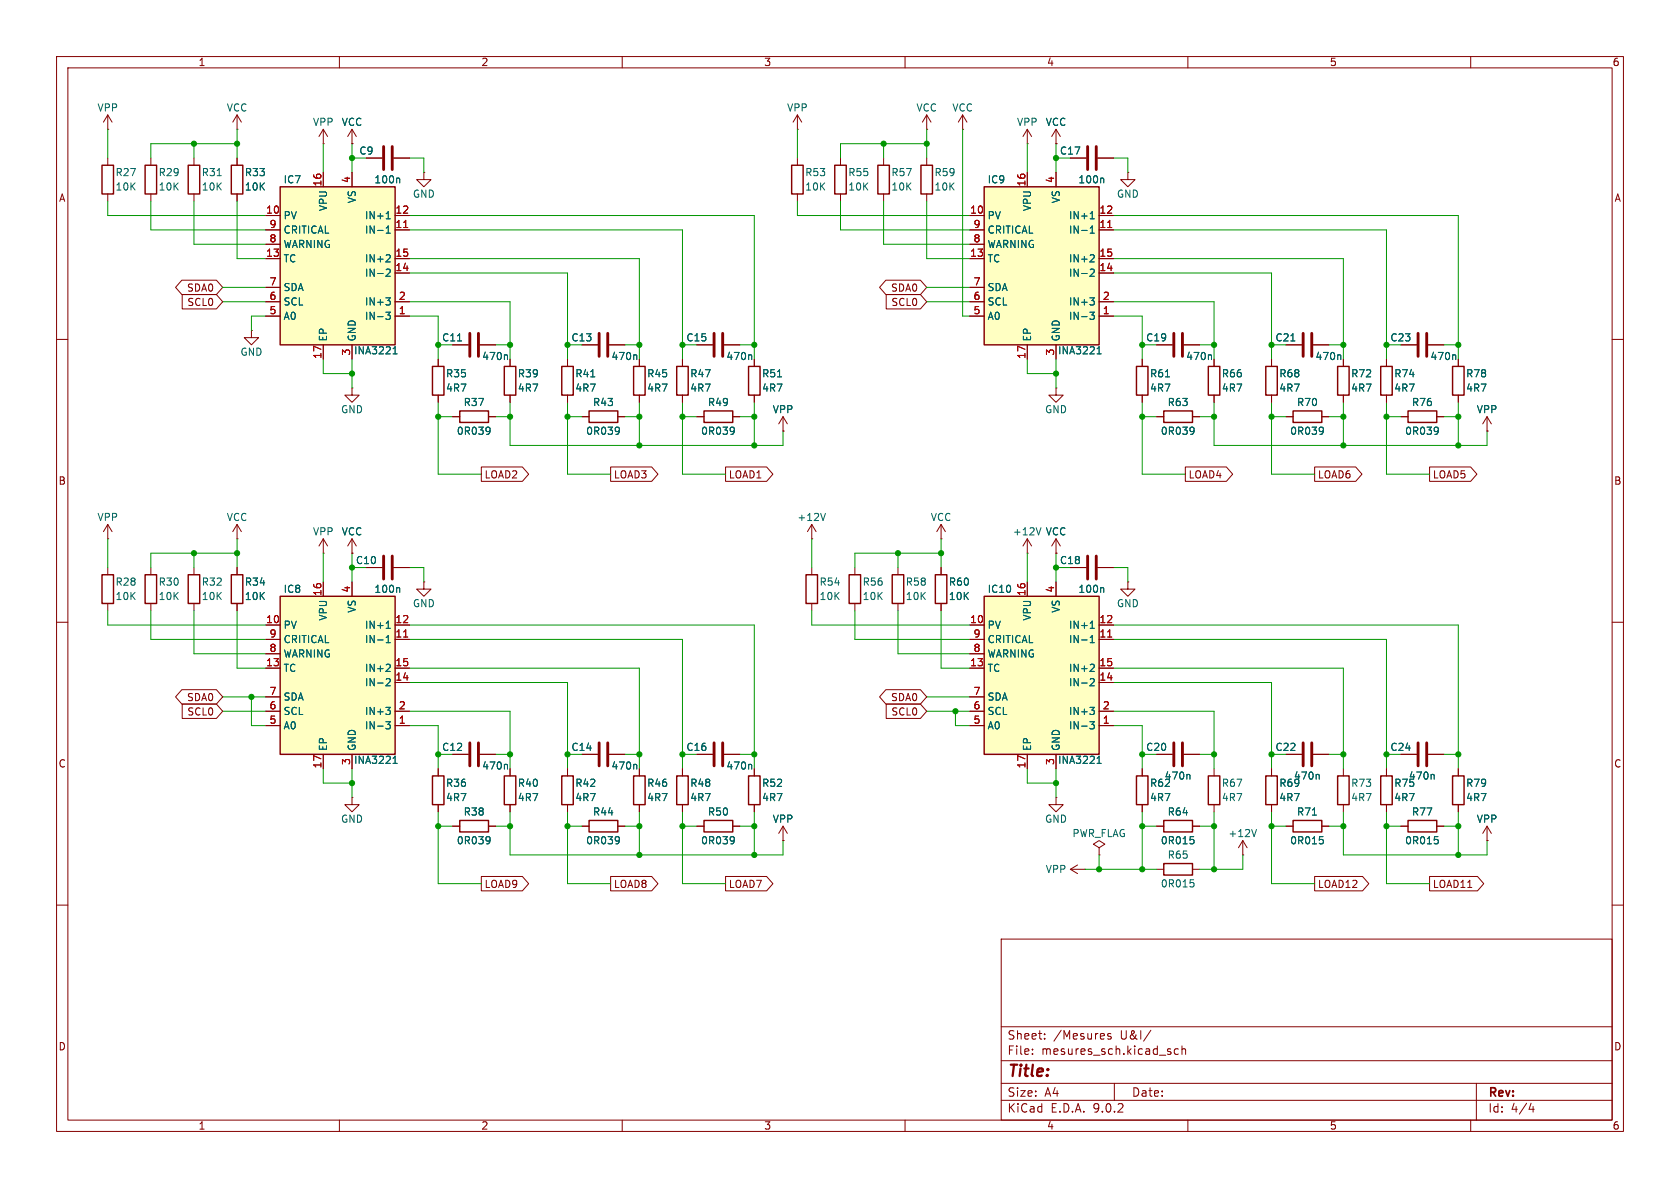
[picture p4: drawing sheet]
<svg xmlns="http://www.w3.org/2000/svg" width="297mm" height="210mm" viewBox="0 0 297 210" stroke-linecap="round" stroke-linejoin="round" font-family="sans-serif">
<g fill="none" stroke="#840000" stroke-width=".18">
<path d="M10 10h277v190h-277zM12 12h273v186h-273zM60 10v2M110 10v2M160 10v2M210 10v2M260 10v2M181.6 25.4h.1M181.6 22.9l-.8 1.2M181.6 22.9l.8 1.2M181.6 22.9v2.5M186.7 25.4h.1"/>
<path d="M186.7 22.9l-.8 1.2M186.7 22.9l.8 1.2M186.7 22.9v2.5M44.4 58.4v1.3h1.3l-1.3 1.3-1.2-1.3h1.2M44.4 58.4h.1M10 60h2M186.7 68.6v1.3h1.3l-1.3 1.2-1.3-1.2h1.3M186.7 68.6h.1M285 60h2M166.4 95.3h.1M166.4 92.7v2.6M166.4 92.7l-.8 1.3"/>
<path d="M166.4 92.7l.7 1.3M181.6 97.8h.1M181.6 95.3v2.5M181.6 95.3l-.8 1.2M181.6 95.3l.8 1.2M186.7 97.8h.1M186.7 95.3v2.5M186.7 95.3l-.8 1.2M186.7 95.3l.8 1.2M10 110h2M151.1 100.3v1.3M151.1 106.7v1.3"/>
<path d="M166.4 100.3v1.3M166.4 106.7v1.3M285 110h2M10 160h2M177 166h108v32h-108zM285 160h2M60 198v2M110 198v2M160 198v2M177 194.5h108M177 191.5h108M177 187.5h108"/>
<path d="M177 181.5h108M182.5 186.3v.1M182.5 185.5v.1M184.7 183.6v.1M184.7 182.8v.1M196.4 182.8l-.4-.1-.2 .2 .1 .2 .5 .2v.3h-.6M197 191.5v3M203.5 182.1l-1.3 2M207 186v.3M208.3 185.5l-.4-.1-.3 .3v.4l.1 .2h.6M209 185.5l.2-.1 .3 .1 .1 .9M209 184.9v1.5"/>
<path d="M210 198v2M260 198v2M261 191.5v6.5M270.7 195l-.4 1.1h.9M271 195.6v1"/>
</g>
<path d="M150.1 101.6h2v5.1h-2zM165.4 101.6h2v5.1h-2z" fill="none" stroke="#840000" stroke-width=".25"/>
<path d="M184 93.3l-.4 1.3" fill="none" stroke="#006464" stroke-width=".18"/>
<path d="M49.5 33h20.3v28h-20.3z" fill="#ffffc2"/>
<path d="M49.5 33h20.3v28h-20.3zM213.6 137.2h2v5h-2zM223.8 137.2h2v5h-2zM228.6 145h5.1v2.1h-5.1z" fill="none" stroke="#840000" stroke-width=".25"/>
<g fill="none" stroke="#840000" stroke-width=".18">
<path d="M47 38.1h2.5M57.1 30.5v2.5M62.2 30.5v2.5M69.8 38.1h2.6M47 40.6h2.5M47 45.7h2.5M47 53.3h2.5M47 55.9h2.5M47 43.2h2.5M47 50.8h2.5M69.8 40.6h2.6M69.8 45.7h2.6"/>
<path d="M69.8 48.3h2.6M69.8 53.3h2.6M69.8 55.9h2.6M57.1 61v2.5M62.2 61v2.5M214.6 135.9v1.3M224.8 135.9v1.3M227.3 133.4h2.8M232.2 133.4h2.7M214.6 142.2v1.3M219.7 151.1h.1M219.7 148.6l-.8 1.3"/>
<path d="M219.7 148.6l.8 1.3M219.7 148.6v2.5M224.8 142.2v1.3M227.3 146.1h1.3M233.7 146.1h1.2"/>
</g>
<g fill="none" stroke="#006464" stroke-width=".18">
<path d="M68.3 38.7h.7M68.4 37.7l.2-.3v1.3M68.2 55.2h.8l-.4 .5 .3 .1v.5l-.1 .2-.5-.1M68.2 52.6h.8l-.4 .5M68.3 40.3l.3-.4v1.3M68.3 41.2h.7M68.3 47.7l.5-.1 .2 .3-.8 .9h.8M68.5 45l.4 .1 .1 .3-.8 .9h.8M68.8 53.1l.2 .3v.3l-.2 .2M69.5 62.6h.7M69.6 61.6l.3-.3v1.3M233 136.9l.2 .2v.6"/>
<path d="M222.1 146.6l-.4 1.3M232 144.1h.7M233.3 147.9h.6M233.7 148.4l.3 .2v.3l-.3 .3"/>
</g>
<path d="M71.4 40.2h.7" fill="none" stroke="#a90000" stroke-width=".18"/>
<path d="M230.4 131.3v4.1M231.9 131.3v4.1" fill="none" stroke="#840000" stroke-width=".51"/>
<path d="M174 105.4h20.3v28h-20.3z" fill="#ffffc2"/>
<path d="M18 29.2h2.1v5.1h-2.1zM25.7 29.2h2v5.1h-2zM147.6 29.2h2v5.1h-2zM244.1 64.8h2v5.1h-2zM248.9 72.6h5.1v2.1h-5.1zM256.8 64.8h2v5.1h-2zM174 105.4h20.3v28h-20.3zM205.7 152.7h5.1v2h-5.1zM205.7 145h5.1v2.1h-5.1z" fill="none" stroke="#840000" stroke-width=".25"/>
<g fill="none" stroke="#840000" stroke-width=".18">
<path d="M19 22.9h.1M19 20.3v2.6M19 27.9v1.3M19 34.3v1.3M19 20.3l-.7 1.3M19 20.3l.8 1.3M26.7 27.9v1.3M26.7 34.3v1.3M74.9 30.5v1.3h1.3l-1.3 1.2-1.2-1.2h1.2M74.9 30.5h.1M141 22.9h.1M141 20.3l-.8 1.3"/>
<path d="M141 20.3l.7 1.3M141 20.3v2.6M148.6 27.9v1.3M148.6 34.3v1.3M245.1 63.5v1.3M245.1 69.9v1.2M247.6 73.7h1.3M254 73.7h1.3M257.8 63.5v1.3M257.8 69.9v1.2M57.1 97.8h.1M57.1 95.3l-.7 1.2"/>
<path d="M57.1 95.3l.8 1.2M57.1 95.3v2.5M64.8 100.3h2.8M69.6 100.3h2.8M171.4 110.5h2.6M171.4 113h2.6M171.4 118.1h2.6M171.4 115.6h2.6M181.6 102.9v2.5M186.7 102.9v2.5M189.2 100.3h2.8M194.1 100.3h2.7"/>
<path d="M194.3 110.5h2.5M194.3 113h2.5M194.3 118.1h2.5M199.4 102.9v1.2h1.3l-1.3 1.3-1.3-1.3h1.3M199.4 102.9h.1M171.4 125.7h2.6M171.4 128.3h2.6M171.4 123.2h2.6M181.6 133.4v2.5M186.7 133.4v2.5M194.3 120.7h2.5M194.3 125.7h2.5"/>
<path d="M194.3 128.3h2.5M186.7 141v1.2h1.3l-1.3 1.3-1.3-1.3h1.3M186.7 141h.1M189.2 153.7l1.3 .7M189.2 153.7h2.6M190.5 152.9l-1.3 .8M191.8 153.7h.1M194.3 149.9l1-.7-1-.6-1 .6 1 .7v1.2M194.3 151.1h.1M204.5 153.7h1.2M204.5 146.1h1.2M210.8 153.7h1.3"/>
<path d="M210.8 146.1h1.3"/>
</g>
<g fill="none" stroke="#006464" stroke-width=".18">
<path d="M254 75.5l.2 .1a1.03 1.03 0 0 1-.2 1.1M254.3 76.1l-.3 .2M70.5 103.9l.2 .2v.6M192.7 111.1h.8M192.7 112.7l.4-.4v1.3M192.7 113.6h.8M192.9 110.1l.2-.3v1.3M192.9 117.4l.4 .1 .2 .3-.8 .9h.8M194.9 103.9l.2 .2v.6M192.7 127.6h.8l-.5 .5 .4 .1v.5l-.2 .1h-.5M192.7 125h.8l-.5 .5M192.7 120.1l.5-.1 .3 .3-.8 .9h.8"/>
<path d="M193.2 125.5l.3 .3v.3l-.3 .2M193.9 134.9h.8M194.1 134l.2-.3v1.2M210.4 155.5h.6M210.4 147.9h.6M210.9 156l.2 .2v.3l-.2 .3M210.9 148.4l.2 .2v.3l-.2 .3"/>
</g>
<path d="M195.8 112.6h.7" fill="none" stroke="#a90000" stroke-width=".18"/>
<path d="M67.8 98.3v4.1M69.3 98.3v4.1M192.3 98.3v4.1M193.8 98.3v4.1" fill="none" stroke="#840000" stroke-width=".51"/>
<path d="M49.5 105.4h20.3v28h-20.3z" fill="#ffffc2"/>
<path d="M49.5 105.4h20.3v28h-20.3z" fill="none" stroke="#840000" stroke-width=".25"/>
<g fill="none" stroke="#840000" stroke-width=".18">
<path d="M189.2 27.9h2.8M194.1 27.9h2.7M199.4 30.5v1.3h1.3l-1.3 1.2-1.3-1.2h1.3M199.4 30.5h.1M227.3 61h2.8M232.2 61h2.7M247.6 61h2.8M252.5 61h2.8M262.9 76.2h.1M262.9 73.7l-.8 1.2M262.9 73.7l.8 1.2M262.9 73.7v2.5"/>
<path d="M62.2 97.8h.1M62.2 95.3v2.5M62.2 95.3l-.7 1.2M62.2 95.3l.8 1.2M47 110.5h2.5M47 113h2.5M47 118.1h2.5M47 115.6h2.5M57.1 102.9v2.5M62.2 102.9v2.5M69.8 110.5h2.6M69.8 113h2.6"/>
<path d="M69.8 118.1h2.6M47 125.7h2.5M47 128.3h2.5M47 123.2h2.5M57.1 133.4v2.5M62.2 133.4v2.5M69.8 120.7h2.6M69.8 125.7h2.6M69.8 128.3h2.6"/>
</g>
<g fill="none" stroke="#006464" stroke-width=".18">
<path d="M194.9 31.5l.2 .2v.6M228.2 60.3h.7M236.9 62.7l.1 .2v.7M257.2 62.7l.2 .2v.7M68.3 111.1h.7M68.3 112.7l.3-.4v1.3M68.3 113.6h.7M68.4 110.1l.2-.3v1.3M68.5 117.4l.4 .1 .1 .3-.8 .9h.8M68.2 127.6h.8l-.4 .5 .3 .1v.5l-.1 .1h-.5M68.2 125h.8l-.4 .5M68.3 120.1l.5-.1 .2 .3-.8 .9h.8"/>
<path d="M68.8 125.5l.2 .3v.3l-.2 .2M69.5 134.9h.7M69.6 134l.3-.3v1.2"/>
</g>
<path d="M71.4 112.6h.7" fill="none" stroke="#a90000" stroke-width=".18"/>
<path d="M192.3 25.9v4.1M193.8 25.9v4.1M230.4 58.9v4.1M231.9 58.9v4.1M250.7 58.9v4.1M252.2 58.9v4.1" fill="none" stroke="#840000" stroke-width=".51"/>
<path d="M174 33h20.3v28h-20.3z" fill="#ffffc2"/>
<g fill="none" stroke="#840000" stroke-width=".25">
<path d="M33.3 29.2h2v5.1h-2zM40.9 29.2h2v5.1h-2zM140 29.2h2v5.1h-2zM155.2 29.2h2v5.1h-2zM162.8 29.2h2v5.1h-2zM174 33h20.3v28h-20.3zM76.5 64.8h2v5.1h-2zM81.3 72.6h5.1v2.1h-5.1zM89.2 64.8h2v5.1h-2zM99.3 64.8h2v5.1h-2zM104.1 72.6h5.1v2.1h-5.1zM112 64.8h2v5.1h-2z"/>
<path d="M119.6 64.8h2.1v5.1h-2.1zM124.5 72.6h5v2.1h-5zM132.3 64.8h2.1v5.1h-2.1zM200.9 64.8h2v5.1h-2zM205.7 72.6h5.1v2.1h-5.1zM213.6 64.8h2v5.1h-2zM223.8 64.8h2v5.1h-2zM228.6 72.6h5.1v2.1h-5.1zM236.5 64.8h2v5.1h-2zM18 101.6h2.1v5.1h-2.1zM25.7 101.6h2v5.1h-2zM33.3 101.6h2v5.1h-2z"/>
<path d="M40.9 101.6h2v5.1h-2zM142.5 101.6h2v5.1h-2zM157.7 101.6h2.1v5.1h-2.1zM76.5 137.2h2v5h-2zM89.2 137.2h2v5h-2zM99.3 137.2h2v5h-2zM112 137.2h2v5h-2zM119.6 137.2h2.1v5h-2.1zM132.3 137.2h2.1v5h-2.1zM200.9 137.2h2v5h-2zM236.5 137.2h2v5h-2zM244.1 137.2h2v5h-2z"/>
<path d="M256.8 137.2h2v5h-2zM81.3 145h5.1v2.1h-5.1zM104.1 145h5.1v2.1h-5.1zM124.5 145h5v2.1h-5zM248.9 145h5.1v2.1h-5.1z"/>
</g>
<g fill="none" stroke="#840000" stroke-width=".18">
<path d="M34.3 27.9v1.3M34.3 34.3v1.3M41.9 22.9h.1M41.9 20.3v2.6M41.9 27.9v1.3M41.9 34.3v1.3M41.9 20.3l-.8 1.3M41.9 20.3l.8 1.3M47 38.1h2.5M57.1 25.4h.1M57.1 22.9l-.7 1.2M57.1 22.9l.8 1.2"/>
<path d="M57.1 22.9v2.5M57.1 30.5v2.5M62.2 25.4h.1M62.2 22.9l-.7 1.2M62.2 22.9l.8 1.2M62.2 22.9v2.5M62.2 30.5v2.5M64.8 27.9h2.8M69.6 27.9h2.8M69.8 38.1h2.6M141 27.9v1.3M141 34.3v1.3"/>
<path d="M156.2 27.9v1.3M156.2 34.3v1.3M163.8 22.9h.1M163.8 20.3l-.7 1.3M163.8 20.3l.8 1.3M163.8 20.3v2.6M163.8 27.9v1.3M163.8 34.3v1.3M170.2 22.9h.1M170.2 20.3l-.8 1.3M170.2 20.3l.7 1.3M170.2 20.3v2.6"/>
<path d="M171.4 38.1h2.6M181.6 30.5v2.5M186.7 25.4h.1M186.7 30.5v2.5M189.2 27.9h2.8M194.1 27.9h2.7M194.3 38.1h2.5M32.1 49.5h6.2l1.1 1.3-1.1 1.3h-6.2l-1.1-1.3zM32.2 52.1h6.1l1.1 1.2-1.1 1.3h-6.1zM47 40.6h2.5M47 45.7h2.5M47 53.3h2.5"/>
<path d="M47 55.9h2.5M47 43.2h2.5M47 50.8h2.5M69.8 40.6h2.6M69.8 45.7h2.6M69.8 48.3h2.6M69.8 53.3h2.6M69.8 55.9h2.6M156.6 49.5h6.1l1.1 1.3-1.1 1.3h-6.1l-1.1-1.3zM156.7 52.1h6l1.1 1.2-1.1 1.3h-6zM171.4 40.6h2.6M171.4 45.7h2.6"/>
<path d="M171.4 53.3h2.6M171.4 55.9h2.6M171.4 43.2h2.6M171.4 50.8h2.6M194.3 40.6h2.5M194.3 45.7h2.5M194.3 48.3h2.5M194.3 53.3h2.5M194.3 55.9h2.5M57.1 61v2.5M62.2 68.6v1.3h1.3l-1.3 1.2-1.2-1.2h1.2M62.2 68.6h.1"/>
<path d="M62.2 61v2.5M77.5 63.5v1.3M77.5 69.9v1.2M80 73.7h1.3M80 61h2.8M84.8 61h2.8M86.4 73.7h1.2M90.2 63.5v1.3M90.2 69.9v1.2M100.3 63.5v1.3M100.3 69.9v1.2M102.9 73.7h1.2"/>
<path d="M102.9 61h2.8M107.7 61h2.8M109.2 73.7h1.3M113 63.5v1.3M113 69.9v1.2M120.6 63.5v1.3M120.6 69.9v1.2M123.2 73.7h1.3M123.2 61h2.8M128 61h2.8M129.5 73.7h1.3M133.3 63.5v1.3"/>
<path d="M133.3 69.9v1.2M138.4 76.2h.1M138.4 73.7l-.7 1.2M138.4 73.7l.8 1.2M138.4 73.7v2.5M181.6 61v2.5M186.7 61v2.5M201.9 63.5v1.3M201.9 69.9v1.2M204.5 73.7h1.2M204.5 61h2.8M209.3 61h2.8"/>
<path d="M210.8 73.7h1.3M214.6 63.5v1.3M214.6 69.9v1.2M224.8 63.5v1.3M224.8 69.9v1.2M227.3 73.7h1.3M227.3 61h2.8M232.2 61h2.7M233.7 73.7h1.2M237.5 63.5v1.3M237.5 69.9v1.2M245.1 63.5v1.3"/>
<path d="M245.1 69.9v1.2M247.6 73.7h1.3M247.6 61h2.8M252.5 61h2.8M254 73.7h1.3M257.8 63.5v1.3M257.8 69.9v1.2M262.9 76.2h.1M19 95.3h.1M19 92.7v2.6M19 92.7l-.7 1.3M19 92.7l.8 1.3"/>
<path d="M41.9 95.3h.1M41.9 92.7l-.8 1.3M41.9 92.7l.8 1.3M41.9 92.7v2.6M62.2 97.8h.1M85.1 82.5h7.3l1.1 1.3-1.1 1.3h-7.3zM107.9 82.5h7.3l1.1 1.3-1.1 1.3h-7.3zM128.3 82.5h7.2l1.1 1.3-1.1 1.3h-7.2zM143.5 95.3h.1M143.5 92.7l-.8 1.3M143.5 92.7l.8 1.3M143.5 92.7v2.6"/>
<path d="M186.7 97.8h.1M209.5 82.5h7.3l1.1 1.3-1.1 1.3h-7.3zM232.4 82.5h7.3l1.1 1.3-1.1 1.3h-7.3zM252.7 82.5h7.3l1.1 1.3-1.1 1.3h-7.3zM19 100.3v1.3M19 106.7v1.3M26.7 100.3v1.3M26.7 106.7v1.3M34.3 100.3v1.3M34.3 106.7v1.3M41.9 100.3v1.3M41.9 106.7v1.3"/>
<path d="M47 110.5h2.5M47 113h2.5M47 118.1h2.5M47 115.6h2.5M57.1 102.9v2.5M62.2 102.9v2.5M64.8 100.3h2.8M69.6 100.3h2.8M69.8 110.5h2.6M69.8 113h2.6M69.8 118.1h2.6M74.9 102.9v1.2h1.3l-1.3 1.3-1.2-1.3h1.2"/>
<path d="M74.9 102.9h.1M143.5 100.3v1.3M143.5 106.7v1.3M158.7 100.3v1.3M158.7 106.7v1.3M166.4 100.3v1.3M166.4 106.7v1.3M171.4 110.5h2.6M171.4 113h2.6M171.4 118.1h2.6M171.4 115.6h2.6M181.6 102.9v2.5"/>
<path d="M186.7 102.9v2.5M189.2 100.3h2.8M194.1 100.3h2.7M194.3 110.5h2.5M194.3 113h2.5M194.3 118.1h2.5M32.1 121.9h6.2l1.1 1.3-1.1 1.3h-6.2l-1.1-1.3zM32.2 124.5h6.1l1.1 1.2-1.1 1.3h-6.1zM47 125.7h2.5M47 128.3h2.5M47 123.2h2.5M57.1 133.4v2.5"/>
<path d="M62.2 133.4v2.5M69.8 120.7h2.6M69.8 125.7h2.6M69.8 128.3h2.6M77.5 135.9v1.3M80 133.4h2.8M84.8 133.4h2.8M90.2 135.9v1.3M100.3 135.9v1.3M102.9 133.4h2.8M107.7 133.4h2.8M113 135.9v1.3"/>
<path d="M120.6 135.9v1.3M123.2 133.4h2.8M128 133.4h2.8M133.3 135.9v1.3M156.6 121.9h6.1l1.1 1.3-1.1 1.3h-6.1l-1.1-1.3zM156.7 124.5h6l1.1 1.2-1.1 1.3h-6zM171.4 125.7h2.6M171.4 128.3h2.6M171.4 123.2h2.6M181.6 133.4v2.5M186.7 133.4v2.5M194.3 120.7h2.5"/>
<path d="M194.3 125.7h2.5M194.3 128.3h2.5M201.9 135.9v1.3M204.5 133.4h2.8M209.3 133.4h2.8M224.8 135.9v1.3M227.3 133.4h2.8M232.2 133.4h2.7M237.5 135.9v1.3M245.1 135.9v1.3M247.6 133.4h2.8M252.5 133.4h2.8"/>
<path d="M257.8 135.9v1.3M62.2 141v1.2h1.3l-1.3 1.3-1.2-1.3h1.2M62.2 141h.1M77.5 142.2v1.3M80 146.1h1.3M85.1 154.9h7.3l1.1 1.3-1.1 1.3h-7.3zM86.4 146.1h1.2M90.2 142.2v1.3M100.3 142.2v1.3M102.9 146.1h1.2M107.9 154.9h7.3l1.1 1.3-1.1 1.3h-7.3zM109.2 146.1h1.3"/>
<path d="M113 142.2v1.3M120.6 142.2v1.3M123.2 146.1h1.3M128.3 154.9h7.2l1.1 1.3-1.1 1.3h-7.2zM129.5 146.1h1.3M133.3 142.2v1.3M138.4 148.6h.1M138.4 146.1v2.5M138.4 146.1l-.7 1.2M138.4 146.1l.8 1.2M201.9 142.2v1.3M204.5 146.1h1.2"/>
<path d="M210.8 146.1h1.3M224.8 142.2v1.3M227.3 146.1h1.3M232.4 154.9h8.5l1.1 1.3-1.1 1.3h-8.5zM233.7 146.1h1.2M237.5 142.2v1.3M245.1 142.2v1.3M247.6 146.1h1.3M252.7 154.9h8.5l1.1 1.3-1.1 1.3h-8.5zM254 146.1h1.3M257.8 142.2v1.3M262.9 148.6h.1"/>
<path d="M262.9 146.1l-.8 1.2M262.9 146.1l.8 1.2M262.9 146.1v2.5"/>
</g>
<g fill="none" stroke="#006464" stroke-width=".18">
<path d="M38.4 31.1h.7M68.3 38.7h.7M68.4 37.7l.2-.3v1.3M70.5 31.5l.2 .2v.6M192.7 38.7h.8M192.9 37.7l.2-.3v1.3M194.9 31.5l.2 .2v.6M68.2 52.6h.8l-.4 .5M68.2 55.2h.8l-.4 .5 .3 .1v.5l-.1 .2-.5-.1M68.3 41.2h.7M68.3 47.7l.5-.1 .2 .3-.8 .9h.8M68.3 40.3l.3-.4v1.3"/>
<path d="M68.5 45l.4 .1 .1 .3-.8 .9h.8M68.8 53.1l.2 .3v.3l-.2 .2M192.7 55.2h.8l-.5 .5 .4 .1v.5l-.2 .2-.5-.1M192.7 52.6h.8l-.5 .5M192.7 40.3l.4-.4v1.3M192.7 41.2h.8M192.7 47.7l.5-.1 .3 .3-.8 .9h.8M192.9 45l.4 .1 .2 .3-.8 .9h.8M193.2 53.1l.3 .3v.3l-.3 .2M69.5 62.6h.7M69.6 61.6l.3-.3v1.3M80.9 60.3h.7"/>
<path d="M86.4 75.5l.2 .1a1.03 1.03 0 0 1-.2 1.1M86.6 76.1l-.2 .2M89.5 62.7l.2 .2v.7M104.4 66.6h.8M109.3 75.5l.1 .1a1.03 1.03 0 0 1-.1 1.1M109.5 76.1l-.2 .2M112.4 62.7l.2 .2v.7M129.6 75.5l.2 .1a1.03 1.03 0 0 1-.2 1.1M129.8 76.1l-.2 .2M132.7 62.7l.2 .2v.7M137.5 66.6h.7M193.9 62.6h.8"/>
<path d="M194.1 61.6l.2-.3v1.3M206 66.6h.8M210.9 75.5l.1 .1a1.03 1.03 0 0 1-.1 1.1M211.1 76.1l-.2 .2M214 62.7l.2 .2v.7M228.2 60.3h.7M233.7 75.5l.2 .1a1.03 1.03 0 0 1-.2 1.1M234 76.1l-.3 .2M236.9 62.7l.1 .2v.7M254 75.5l.2 .1a1.03 1.03 0 0 1-.2 1.1M254.3 76.1l-.3 .2M257.2 62.7l.2 .2v.7"/>
<path d="M145.9 90.7l-.4 1.3M68.3 111.1h.7M68.3 113.6h.7M68.3 112.7l.3-.4v1.3M68.4 110.1l.2-.3v1.3M68.5 117.4l.4 .1 .1 .3-.8 .9h.8M70.5 103.9l.2 .2v.6M192.7 112.7l.4-.4v1.3M192.7 111.1h.8M192.7 113.6h.8M192.9 110.1l.2-.3v1.3M192.9 117.4l.4 .1 .2 .3-.8 .9h.8"/>
<path d="M194.9 103.9l.2 .2v.6M68.2 125h.8l-.4 .5M68.2 127.6h.8l-.4 .5 .3 .1v.5l-.1 .1h-.5M68.3 120.1l.5-.1 .2 .3-.8 .9h.8M68.8 125.5l.2 .3v.3l-.2 .2M69.5 134.9h.7M69.6 134l.3-.3v1.2M89.5 135.1l.2 .2v.7M112.4 135.1l.2 .2v.7M132.7 135.1l.2 .2v.7M192.7 127.6h.8l-.5 .5 .4 .1v.5l-.2 .1h-.5M192.7 125h.8l-.5 .5"/>
<path d="M192.7 120.1l.5-.1 .3 .3-.8 .9h.8M193.2 125.5l.3 .3v.3l-.3 .2M193.9 134.9h.8M194.1 134l.2-.3v1.2M210.2 136.9l.2 .2v.6M233 136.9l.2 .2v.6M253.4 136.9l.1 .2v.6M86.4 147.9l.2 .1a1.03 1.03 0 0 1-.2 1.1M86.6 148.4l-.2 .3M109.3 147.9l.1 .1a1.03 1.03 0 0 1-.1 1.1M109.5 148.4l-.2 .3M129.6 147.9l.2 .1a1.03 1.03 0 0 1-.2 1.1"/>
<path d="M129.8 148.4l-.2 .3M210.4 147.9h.6M210.9 148.4l.2 .2v.3l-.2 .3M232 144.1h.7M233.3 147.9h.6M233.7 148.4l.3 .2v.3l-.3 .3M253.6 147.9h.6M254 148.4l.3 .2v.3l-.3 .3"/>
</g>
<path d="M71.4 40.2h.7M195.8 40.2h.7M71.4 112.6h.7M195.8 112.6h.7" fill="none" stroke="#a90000" stroke-width=".18"/>
<g fill="none" stroke="#840000" stroke-width=".51">
<path d="M67.8 25.9v4.1M69.3 25.9v4.1M83.1 58.9v4.1M84.6 58.9v4.1M105.9 58.9v4.1M107.4 58.9v4.1M126.2 58.9v4.1M127.8 58.9v4.1M207.5 58.9v4.1M209 58.9v4.1M83.1 131.3v4.1M84.6 131.3v4.1"/>
<path d="M105.9 131.3v4.1M107.4 131.3v4.1M126.2 131.3v4.1M127.8 131.3v4.1M207.5 131.3v4.1M209 131.3v4.1M250.7 131.3v4.1M252.2 131.3v4.1"/>
</g>
<g fill="none" stroke="#009600" stroke-width=".18">
<path d="M19 35.6v2.5h28M19 22.9v5M26.7 35.6v5h20.3M34.3 35.6v7.6h12.7M34.3 25.4v2.5M41.9 22.9v5M41.9 35.6v10.1h5.1M41.9 25.4h-15.2v2.5M57.1 25.4v5.1M62.2 25.4v5.1M62.2 27.9h2.6M72.4 38.1h60.9v25.4"/>
<path d="M72.4 27.9h2.5v2.6M141 35.6v2.5h30.4M141 22.9v5M148.6 35.6v5h22.8M156.2 35.6v7.6h15.2M156.2 25.4v2.5M163.8 35.6v10.1h7.6M163.8 25.4h-15.2v2.5M163.8 22.9v5M170.2 22.9v33h1.2M181.6 25.4v5.1M186.7 27.9h2.5"/>
<path d="M186.7 25.4v5.1M196.8 38.1h61v25.4M196.8 27.9h2.6v2.6M39.4 50.8h7.6M39.4 53.3h7.6M47 55.9h-2.6v2.5M72.4 55.9h5.1v7.6M72.4 45.7h40.6v17.8M72.4 53.3h17.8v10.2M72.4 48.3h27.9v15.2M72.4 40.6h48.2v22.9M163.8 50.8h7.6"/>
<path d="M163.8 53.3h7.6M196.8 45.7h40.7v17.8M196.8 55.9h5.1v7.6M196.8 40.6h48.3v22.9M196.8 48.3h28v15.2M196.8 53.3h17.8v10.2M57.1 63.5v2.5h5.1M62.2 63.5v5.1M77.5 71.1v12.7h7.6M77.5 61h2.5M77.5 73.7h2.5M87.6 61h2.6"/>
<path d="M87.6 73.7h2.6M90.2 71.1v7.6h48.2v-2.5M100.3 61h2.6M100.3 71.1v12.7h7.6M100.3 73.7h2.6M110.5 61h2.5M110.5 73.7h2.5M113 71.1v7.6M120.6 61h2.6M120.6 71.1v12.7h7.7M120.6 73.7h2.6M130.8 61h2.5"/>
<path d="M130.8 73.7h2.5M133.3 71.1v7.6M181.6 63.5v2.5h5.1M186.7 63.5v5.1M201.9 61h2.6M201.9 73.7h2.6M201.9 71.1v12.7h7.6M212.1 61h2.5M212.1 73.7h2.5M214.6 71.1v7.6h48.3v-2.5M224.8 61h2.5M224.8 73.7h2.5"/>
<path d="M224.8 71.1v12.7h7.6M234.9 61h2.6M234.9 73.7h2.6M237.5 71.1v7.6M245.1 61h2.5M245.1 73.7h2.5M245.1 71.1v12.7h7.6M255.3 61h2.5M255.3 73.7h2.5M257.8 71.1v7.6M19 95.3v5M34.3 97.8v2.5"/>
<path d="M41.9 95.3v5M41.9 97.8h-15.2v2.5M57.1 97.8v5.1M62.2 97.8v5.1M143.5 95.3v5M158.7 97.8v2.5M166.4 97.8h-15.3v2.5M166.4 95.3v5M181.6 97.8v5.1M186.7 97.8v5.1M19 108v2.5h28M26.7 108v5h20.3"/>
<path d="M34.3 108v7.6h12.7M41.9 108v10.1h5.1M62.2 100.3h2.6M72.4 113h48.2v22.9M72.4 118.1h40.6v17.8M72.4 100.3h2.5v2.6M72.4 110.5h60.9v25.4M143.5 108v2.5h27.9M151.1 108v5h20.3M158.7 108v7.6h12.7M166.4 108v10.1h5M186.7 100.3h2.5"/>
<path d="M196.8 113h48.3v22.9M196.8 100.3h2.6v2.6M196.8 110.5h61v25.4M196.8 118.1h40.7v17.8M39.4 123.2h7.6M39.4 125.7h7.6M44.4 123.2v5.1h2.6M57.1 135.9v2.5h5.1M62.2 135.9v5.1M72.4 128.3h5.1v7.6M72.4 125.7h17.8v10.2M72.4 120.7h27.9v15.2"/>
<path d="M77.5 133.4h2.5M87.6 133.4h2.6M100.3 133.4h2.6M110.5 133.4h2.5M120.6 133.4h2.6M130.8 133.4h2.5M163.8 123.2h7.6M163.8 125.7h7.6M168.9 125.7v2.6h2.5M181.6 135.9v2.5h5.1M186.7 135.9v5.1M196.8 128.3h5.1v7.6"/>
<path d="M196.8 125.7h17.8v10.2M196.8 120.7h28v15.2M201.9 133.4h2.6M212.1 133.4h2.5M224.8 133.4h2.5M234.9 133.4h2.6M245.1 133.4h2.5M255.3 133.4h2.5M77.5 143.5v12.7h7.6M77.5 146.1h2.5M87.6 146.1h2.6M90.2 143.5v7.6h48.2v-2.5"/>
<path d="M100.3 143.5v12.7h7.6M100.3 146.1h2.6M110.5 146.1h2.5M113 143.5v7.6M120.6 143.5v12.7h7.7M120.6 146.1h2.6M130.8 146.1h2.5M133.3 143.5v7.6M191.8 153.7h12.7M194.3 151.1v2.6M201.9 146.1h2.6M201.9 143.5v10.2"/>
<path d="M212.1 146.1h2.5M214.6 143.5v10.2M219.7 151.1v2.6h-7.6M224.8 143.5v12.7h7.6M224.8 146.1h2.5M234.9 146.1h2.6M237.5 143.5v7.6h25.4v-2.5M245.1 143.5v12.7h7.6M245.1 146.1h2.5M255.3 146.1h2.5M257.8 143.5v7.6"/>
</g>
<g fill="#009600" stroke="#009600" stroke-width=".18">
<circle cx="224.8" cy="146.1" r=".46"/>
<circle cx="214.6" cy="146.1" r=".46"/>
<circle cx="214.6" cy="153.7" r=".46"/>
<circle cx="224.8" cy="133.4" r=".46"/>
<circle cx="214.6" cy="133.4" r=".46"/>
<circle cx="245.1" cy="133.4" r=".46"/>
<circle cx="224.8" cy="73.7" r=".46"/>
<circle cx="224.8" cy="61" r=".46"/>
<circle cx="214.6" cy="61" r=".46"/>
<circle cx="245.1" cy="61" r=".46"/>
<circle cx="237.5" cy="73.7" r=".46"/>
<circle cx="237.5" cy="61" r=".46"/>
<circle cx="201.9" cy="146.1" r=".46"/>
<circle cx="201.9" cy="133.4" r=".46"/>
<circle cx="201.9" cy="153.7" r=".46"/>
<circle cx="194.3" cy="153.7" r=".46"/>
<circle cx="163.8" cy="25.4" r=".46"/>
<circle cx="201.9" cy="61" r=".46"/>
<circle cx="201.9" cy="73.7" r=".46"/>
<circle cx="214.6" cy="73.7" r=".46"/>
<circle cx="186.7" cy="66" r=".46"/>
<circle cx="186.7" cy="27.9" r=".46"/>
<circle cx="257.8" cy="61" r=".46"/>
<circle cx="245.1" cy="73.7" r=".46"/>
<circle cx="237.5" cy="78.7" r=".46"/>
<circle cx="257.8" cy="73.7" r=".46"/>
<circle cx="257.8" cy="78.7" r=".46"/>
<circle cx="237.5" cy="146.1" r=".46"/>
<circle cx="245.1" cy="146.1" r=".46"/>
<circle cx="257.8" cy="151.1" r=".46"/>
<circle cx="237.5" cy="133.4" r=".46"/>
<circle cx="257.8" cy="146.1" r=".46"/>
<circle cx="257.8" cy="133.4" r=".46"/>
<circle cx="186.7" cy="138.4" r=".46"/>
<circle cx="168.9" cy="125.7" r=".46"/>
<circle cx="166.4" cy="97.8" r=".46"/>
<circle cx="186.7" cy="100.3" r=".46"/>
<circle cx="133.3" cy="61" r=".46"/>
<circle cx="156.2" cy="25.4" r=".46"/>
<circle cx="113" cy="151.1" r=".46"/>
<circle cx="113" cy="146.1" r=".46"/>
<circle cx="133.3" cy="133.4" r=".46"/>
<circle cx="120.6" cy="133.4" r=".46"/>
<circle cx="120.6" cy="146.1" r=".46"/>
<circle cx="133.3" cy="151.1" r=".46"/>
<circle cx="133.3" cy="146.1" r=".46"/>
<circle cx="133.3" cy="78.7" r=".46"/>
<circle cx="90.2" cy="73.7" r=".46"/>
<circle cx="100.3" cy="73.7" r=".46"/>
<circle cx="77.5" cy="73.7" r=".46"/>
<circle cx="120.6" cy="73.7" r=".46"/>
<circle cx="113" cy="78.7" r=".46"/>
<circle cx="100.3" cy="61" r=".46"/>
<circle cx="90.2" cy="61" r=".46"/>
<circle cx="77.5" cy="61" r=".46"/>
<circle cx="120.6" cy="61" r=".46"/>
<circle cx="113" cy="61" r=".46"/>
<circle cx="113" cy="73.7" r=".46"/>
<circle cx="158.7" cy="97.8" r=".46"/>
<circle cx="133.3" cy="73.7" r=".46"/>
<circle cx="62.2" cy="66" r=".46"/>
<circle cx="77.5" cy="133.4" r=".46"/>
<circle cx="90.2" cy="133.4" r=".46"/>
<circle cx="44.4" cy="123.2" r=".46"/>
<circle cx="62.2" cy="100.3" r=".46"/>
<circle cx="77.5" cy="146.1" r=".46"/>
<circle cx="100.3" cy="133.4" r=".46"/>
<circle cx="90.2" cy="146.1" r=".46"/>
<circle cx="113" cy="133.4" r=".46"/>
<circle cx="62.2" cy="138.4" r=".46"/>
<circle cx="100.3" cy="146.1" r=".46"/>
<circle cx="34.3" cy="25.4" r=".46"/>
<circle cx="41.9" cy="25.4" r=".46"/>
<circle cx="62.2" cy="27.9" r=".46"/>
<circle cx="34.3" cy="97.8" r=".46"/>
<circle cx="41.9" cy="97.8" r=".46"/>
</g>
<text font-size="2.8" fill="#840000" x="178" y="190.9">Title:</text>
<g font-size="2.1" fill="#840000">
<text x="178" y="184">Sheet:</text>
<text x="186.2" y="184">/Mesures</text>
<text x="198.1" y="184">U&amp;I/</text>
<text x="178" y="186.7">File:</text>
<text x="184.1" y="186.7">mesures_sch.kicad_sch</text>
<text x="178" y="196.9">KiCad</text>
<text x="178" y="194.1">Size:</text>
<text x="184.7" y="194.1">A4</text>
<text x="185.7" y="196.9">E.D.A.</text>
<text x="193.3" y="196.9">9.0.2</text>
<text x="200" y="194.1">Date:</text>
<text x="263" y="194.3">Rev:</text>
<text x="263" y="196.9">Id:</text>
<text x="267.1" y="196.9">4/4</text>
</g>
<g font-size="1.8" fill="#840000">
<text x="35" y="11.9">1</text>
<text x="85" y="11.9">2</text>
<text x="135" y="11.9">3</text>
<text x="185" y="11.9">4</text>
<text x="235" y="11.9">5</text>
<text x="285" y="11.9">6</text>
<text x="10.3" y="35.9">A</text>
<text x="285.3" y="35.9">A</text>
<text x="33" y="51.8">SDA0</text>
<text x="157.4" y="51.8">SDA0</text>
<text x="33" y="54.3">SCL0</text>
<text x="157.5" y="54.3">SCL0</text>
<text x="10.3" y="85.9">B</text>
<text x="85.6" y="84.8">LOAD2</text>
<text x="108.4" y="84.8">LOAD3</text>
<text x="128.7" y="84.8">LOAD1</text>
<text x="210" y="84.8">LOAD4</text>
<text x="232.9" y="84.8">LOAD6</text>
<text x="253.2" y="84.8">LOAD5</text>
<text x="285.3" y="85.9">B</text>
<text x="33" y="124.1">SDA0</text>
<text x="157.4" y="124.1">SDA0</text>
<text x="33" y="126.7">SCL0</text>
<text x="157.5" y="126.7">SCL0</text>
<text x="10.3" y="135.9">C</text>
<text x="285.3" y="135.9">C</text>
<text x="85.6" y="157.2">LOAD9</text>
<text x="108.4" y="157.2">LOAD8</text>
<text x="128.7" y="157.2">LOAD7</text>
<text x="232.9" y="157.2">LOAD12</text>
<text x="253.2" y="157.2">LOAD11</text>
<text x="10.3" y="185.9">D</text>
<text x="285.3" y="185.9">D</text>
<text x="35" y="199.9">1</text>
<text x="85" y="199.9">2</text>
<text x="135" y="199.9">3</text>
<text x="185" y="199.9">4</text>
<text x="235" y="199.9">5</text>
<text x="285" y="199.9">6</text>
</g>
<g font-size="1.8" fill="#006464">
<text x="17.1" y="19.9">VPP</text>
<text x="40" y="19.9">VCC</text>
<text x="55.2" y="22.5">VPP</text>
<text x="60.3" y="22.5">VCC</text>
<text x="139.1" y="19.9">VPP</text>
<text x="161.9" y="19.9">VCC</text>
<text x="168.3" y="19.9">VCC</text>
<text x="179.7" y="22.5">VPP</text>
<text x="184.8" y="22.5">VCC</text>
<text x="63.4" y="27.5">C9</text>
<text x="187.3" y="27.5">C17</text>
<text x="20.3" y="31.3">R27</text>
<text x="20.3" y="33.9">10K</text>
<text x="27.9" y="31.3">R29</text>
<text x="27.9" y="33.9">10K</text>
<text x="35.6" y="31.3">R31</text>
<text x="35.6" y="33.9">10K</text>
<text x="43.2" y="31.3">R33</text>
<text x="43.2" y="33.9">10K</text>
<text x="50" y="32.6">IC7</text>
<text x="66.1" y="32.6">100n</text>
<text x="72.9" y="35.2">GND</text>
<text x="142.2" y="31.3">R53</text>
<text x="142.2" y="33.9">10K</text>
<text x="149.9" y="31.3">R55</text>
<text x="149.9" y="33.9">10K</text>
<text x="157.5" y="31.3">R57</text>
<text x="157.5" y="33.9">10K</text>
<text x="165.1" y="31.3">R59</text>
<text x="165.1" y="33.9">10K</text>
<text x="174.5" y="32.6">IC9</text>
<text x="190.5" y="32.6">100n</text>
<text x="197.4" y="35.2">GND</text>
<text x="50" y="39">PV</text>
<text x="50" y="41.5">CRITICAL</text>
<text x="58" y="37.4" transform="rotate(-90 58 37.4)">VPU</text>
<text x="63.1" y="36" transform="rotate(-90 63.1 36)">VS</text>
<text x="64.4" y="39">IN+1</text>
<text x="64.4" y="41.5">IN-1</text>
<text x="174.5" y="39">PV</text>
<text x="174.5" y="41.5">CRITICAL</text>
<text x="182.5" y="37.4" transform="rotate(-90 182.5 37.4)">VPU</text>
<text x="187.6" y="36" transform="rotate(-90 187.6 36)">VS</text>
<text x="188.9" y="39">IN+1</text>
<text x="188.9" y="41.5">IN-1</text>
<text x="50" y="44">WARNING</text>
<text x="50" y="46.6">TC</text>
<text x="64.4" y="46.6">IN+2</text>
<text x="174.5" y="44">WARNING</text>
<text x="174.5" y="46.6">TC</text>
<text x="188.9" y="46.6">IN+2</text>
<text x="50" y="51.7">SDA</text>
<text x="64.4" y="49.1">IN-2</text>
<text x="174.5" y="51.7">SDA</text>
<text x="188.9" y="49.1">IN-2</text>
<text x="50" y="54.2">SCL</text>
<text x="50" y="56.7">A0</text>
<text x="64.4" y="54.2">IN+3</text>
<text x="64.4" y="56.7">IN-3</text>
<text x="174.5" y="54.2">SCL</text>
<text x="174.5" y="56.7">A0</text>
<text x="188.9" y="54.2">IN+3</text>
<text x="188.9" y="56.7">IN-3</text>
<text x="42.4" y="63.1">GND</text>
<text x="58" y="60.5" transform="rotate(-90 58 60.5)">EP</text>
<text x="62.5" y="62.8">INA3221</text>
<text x="63.1" y="60.5" transform="rotate(-90 63.1 60.5)">GND</text>
<text x="78.1" y="60.6">C11</text>
<text x="85.1" y="63.9">470n</text>
<text x="100.9" y="60.6">C13</text>
<text x="108" y="63.9">470n</text>
<text x="121.2" y="60.6">C15</text>
<text x="128.3" y="63.9">470n</text>
<text x="182.5" y="60.5" transform="rotate(-90 182.5 60.5)">EP</text>
<text x="187" y="62.8">INA3221</text>
<text x="187.6" y="60.5" transform="rotate(-90 187.6 60.5)">GND</text>
<text x="202.5" y="60.6">C19</text>
<text x="209.6" y="63.9">470n</text>
<text x="225.4" y="60.6">C21</text>
<text x="232.5" y="63.9">470n</text>
<text x="245.7" y="60.6">C23</text>
<text x="252.8" y="63.9">470n</text>
<text x="78.7" y="66.9">R35</text>
<text x="78.7" y="69.4">4R7</text>
<text x="81.9" y="72">R37</text>
<text x="91.4" y="66.9">R39</text>
<text x="91.4" y="69.4">4R7</text>
<text x="101.6" y="66.9">R41</text>
<text x="101.6" y="69.4">4R7</text>
<text x="104.7" y="72">R43</text>
<text x="114.3" y="66.9">R45</text>
<text x="114.3" y="69.4">4R7</text>
<text x="121.9" y="66.9">R47</text>
<text x="121.9" y="69.4">4R7</text>
<text x="125.1" y="72">R49</text>
<text x="134.6" y="66.9">R51</text>
<text x="134.6" y="69.4">4R7</text>
<text x="203.2" y="66.9">R61</text>
<text x="203.2" y="69.4">4R7</text>
<text x="206.3" y="72">R63</text>
<text x="215.9" y="66.9">R66</text>
<text x="215.9" y="69.4">4R7</text>
<text x="226.1" y="66.9">R68</text>
<text x="226.1" y="69.4">4R7</text>
<text x="229.2" y="72">R70</text>
<text x="238.8" y="66.9">R72</text>
<text x="238.8" y="69.4">4R7</text>
<text x="246.4" y="66.9">R74</text>
<text x="246.4" y="69.4">4R7</text>
<text x="249.5" y="72">R76</text>
<text x="259.1" y="66.9">R78</text>
<text x="259.1" y="69.4">4R7</text>
<text x="60.2" y="73.3">GND</text>
<text x="80.7" y="77.1">0R039</text>
<text x="103.5" y="77.1">0R039</text>
<text x="123.8" y="77.1">0R039</text>
<text x="136.5" y="73.3">VPP</text>
<text x="184.7" y="73.3">GND</text>
<text x="205.1" y="77.1">0R039</text>
<text x="228" y="77.1">0R039</text>
<text x="248.3" y="77.1">0R039</text>
<text x="261" y="73.3">VPP</text>
<text x="17.1" y="92.3">VPP</text>
<text x="40" y="92.3">VCC</text>
<text x="55.2" y="94.8">VPP</text>
<text x="60.3" y="94.8">VCC</text>
<text x="140.9" y="92.3">+12V</text>
<text x="164.5" y="92.3">VCC</text>
<text x="179" y="94.8">+12V</text>
<text x="184.8" y="94.8">VCC</text>
<text x="62.8" y="99.9">C10</text>
<text x="187.3" y="99.9">C18</text>
<text x="20.3" y="103.7">R28</text>
<text x="20.3" y="106.3">10K</text>
<text x="27.9" y="103.7">R30</text>
<text x="27.9" y="106.3">10K</text>
<text x="35.6" y="103.7">R32</text>
<text x="35.6" y="106.3">10K</text>
<text x="43.2" y="103.7">R34</text>
<text x="43.2" y="106.3">10K</text>
<text x="50" y="105">IC8</text>
<text x="66.1" y="105">100n</text>
<text x="72.9" y="107.5">GND</text>
<text x="144.8" y="103.7">R54</text>
<text x="144.8" y="106.3">10K</text>
<text x="152.4" y="103.7">R56</text>
<text x="152.4" y="106.3">10K</text>
<text x="160" y="103.7">R58</text>
<text x="160" y="106.3">10K</text>
<text x="167.6" y="103.7">R60</text>
<text x="167.6" y="106.3">10K</text>
<text x="174.5" y="105">IC10</text>
<text x="190.5" y="105">100n</text>
<text x="197.4" y="107.5">GND</text>
<text x="50" y="111.4">PV</text>
<text x="50" y="113.9">CRITICAL</text>
<text x="58" y="109.8" transform="rotate(-90 58 109.8)">VPU</text>
<text x="63.1" y="108.4" transform="rotate(-90 63.1 108.4)">VS</text>
<text x="64.4" y="111.4">IN+1</text>
<text x="64.4" y="113.9">IN-1</text>
<text x="174.5" y="111.4">PV</text>
<text x="174.5" y="113.9">CRITICAL</text>
<text x="182.5" y="109.8" transform="rotate(-90 182.5 109.8)">VPU</text>
<text x="187.6" y="108.4" transform="rotate(-90 187.6 108.4)">VS</text>
<text x="188.9" y="111.4">IN+1</text>
<text x="188.9" y="113.9">IN-1</text>
<text x="50" y="116.4">WARNING</text>
<text x="50" y="119">TC</text>
<text x="64.4" y="119">IN+2</text>
<text x="174.5" y="116.4">WARNING</text>
<text x="174.5" y="119">TC</text>
<text x="188.9" y="119">IN+2</text>
<text x="50" y="124.1">SDA</text>
<text x="64.4" y="121.5">IN-2</text>
<text x="174.5" y="124.1">SDA</text>
<text x="188.9" y="121.5">IN-2</text>
<text x="50" y="126.6">SCL</text>
<text x="50" y="129.1">A0</text>
<text x="64.4" y="126.6">IN+3</text>
<text x="64.4" y="129.1">IN-3</text>
<text x="174.5" y="126.6">SCL</text>
<text x="174.5" y="129.1">A0</text>
<text x="188.9" y="126.6">IN+3</text>
<text x="188.9" y="129.1">IN-3</text>
<text x="58" y="132.8" transform="rotate(-90 58 132.8)">EP</text>
<text x="62.5" y="135.2">INA3221</text>
<text x="63.1" y="132.8" transform="rotate(-90 63.1 132.8)">GND</text>
<text x="78.1" y="132.9">C12</text>
<text x="85.1" y="136.2">470n</text>
<text x="100.9" y="132.9">C14</text>
<text x="108" y="136.2">470n</text>
<text x="121.2" y="132.9">C16</text>
<text x="128.3" y="136.2">470n</text>
<text x="182.5" y="132.8" transform="rotate(-90 182.5 132.8)">EP</text>
<text x="187" y="135.2">INA3221</text>
<text x="187.6" y="132.8" transform="rotate(-90 187.6 132.8)">GND</text>
<text x="202.5" y="132.9">C20</text>
<text x="225.4" y="132.9">C22</text>
<text x="245.7" y="132.9">C24</text>
<text x="78.7" y="139.3">R36</text>
<text x="78.7" y="141.8">4R7</text>
<text x="91.4" y="139.3">R40</text>
<text x="91.4" y="141.8">4R7</text>
<text x="101.6" y="139.3">R42</text>
<text x="101.6" y="141.8">4R7</text>
<text x="114.3" y="139.3">R46</text>
<text x="114.3" y="141.8">4R7</text>
<text x="121.9" y="139.3">R48</text>
<text x="121.9" y="141.8">4R7</text>
<text x="134.6" y="139.3">R52</text>
<text x="134.6" y="141.8">4R7</text>
<text x="203.2" y="139.3">R62</text>
<text x="203.2" y="141.8">4R7</text>
<text x="205.8" y="138">470n</text>
<text x="215.9" y="139.3">R67</text>
<text x="215.9" y="141.8">4R7</text>
<text x="226.1" y="139.3">R69</text>
<text x="226.1" y="141.8">4R7</text>
<text x="228.6" y="138">470n</text>
<text x="238.8" y="139.3">R73</text>
<text x="238.8" y="141.8">4R7</text>
<text x="246.4" y="139.3">R75</text>
<text x="246.4" y="141.8">4R7</text>
<text x="249" y="138">470n</text>
<text x="259.1" y="139.3">R79</text>
<text x="259.1" y="141.8">4R7</text>
<text x="60.2" y="145.6">GND</text>
<text x="80.7" y="149.5">0R039</text>
<text x="81.9" y="144.4">R38</text>
<text x="103.5" y="149.5">0R039</text>
<text x="104.7" y="144.4">R44</text>
<text x="123.8" y="149.5">0R039</text>
<text x="125.1" y="144.4">R50</text>
<text x="136.5" y="145.6">VPP</text>
<text x="184.7" y="145.6">GND</text>
<text x="189.5" y="148.2">PWR_FLAG</text>
<text x="205.1" y="149.5">0R015</text>
<text x="206.3" y="144.4">R64</text>
<text x="217.1" y="148.2">+12V</text>
<text x="228" y="149.5">0R015</text>
<text x="229.2" y="144.4">R71</text>
<text x="248.3" y="149.5">0R015</text>
<text x="249.5" y="144.4">R77</text>
<text x="261" y="145.6">VPP</text>
<text x="184.8" y="154.5">VPP</text>
<text x="206.3" y="152">R65</text>
<text x="205.1" y="157.1">0R015</text>
</g>
<g font-size="1.8" fill="#a90000">
<text x="56.9" y="33.1" transform="rotate(-90 56.9 33.1)">16</text>
<text x="62" y="32.5" transform="rotate(-90 62 32.5)">4</text>
<text x="181.4" y="33.1" transform="rotate(-90 181.4 33.1)">16</text>
<text x="186.4" y="32.5" transform="rotate(-90 186.4 32.5)">4</text>
<text x="46.9" y="37.8">10</text>
<text x="47.6" y="40.4">9</text>
<text x="69.8" y="37.8">12</text>
<text x="69.8" y="40.4">11</text>
<text x="171.4" y="37.8">10</text>
<text x="172" y="40.4">9</text>
<text x="194.3" y="37.8">12</text>
<text x="194.3" y="40.4">11</text>
<text x="46.9" y="45.5">13</text>
<text x="47.6" y="42.9">8</text>
<text x="69.8" y="45.5">15</text>
<text x="171.4" y="45.5">13</text>
<text x="172" y="42.9">8</text>
<text x="194.3" y="45.5">15</text>
<text x="47.6" y="50.5">7</text>
<text x="47.6" y="53.1">6</text>
<text x="69.8" y="48">14</text>
<text x="70.4" y="53.1">2</text>
<text x="172" y="50.5">7</text>
<text x="172" y="53.1">6</text>
<text x="194.3" y="48">14</text>
<text x="194.9" y="53.1">2</text>
<text x="47.6" y="55.6">5</text>
<text x="70.4" y="55.6">1</text>
<text x="172" y="55.6">5</text>
<text x="194.9" y="55.6">1</text>
<text x="56.9" y="63.5" transform="rotate(-90 56.9 63.5)">17</text>
<text x="62" y="62.9" transform="rotate(-90 62 62.9)">3</text>
<text x="181.4" y="63.5" transform="rotate(-90 181.4 63.5)">17</text>
<text x="186.4" y="62.9" transform="rotate(-90 186.4 62.9)">3</text>
<text x="56.9" y="105.5" transform="rotate(-90 56.9 105.5)">16</text>
<text x="62" y="104.8" transform="rotate(-90 62 104.8)">4</text>
<text x="181.4" y="105.5" transform="rotate(-90 181.4 105.5)">16</text>
<text x="186.4" y="104.8" transform="rotate(-90 186.4 104.8)">4</text>
<text x="46.9" y="110.2">10</text>
<text x="47.6" y="112.8">9</text>
<text x="69.8" y="110.2">12</text>
<text x="69.8" y="112.8">11</text>
<text x="171.4" y="110.2">10</text>
<text x="172" y="112.8">9</text>
<text x="194.3" y="110.2">12</text>
<text x="194.3" y="112.8">11</text>
<text x="46.9" y="117.9">13</text>
<text x="47.6" y="115.3">8</text>
<text x="69.8" y="117.9">15</text>
<text x="171.4" y="117.9">13</text>
<text x="172" y="115.3">8</text>
<text x="194.3" y="117.9">15</text>
<text x="47.6" y="122.9">7</text>
<text x="47.6" y="125.5">6</text>
<text x="69.8" y="120.4">14</text>
<text x="70.4" y="125.5">2</text>
<text x="172" y="122.9">7</text>
<text x="172" y="125.5">6</text>
<text x="194.3" y="120.4">14</text>
<text x="194.9" y="125.5">2</text>
<text x="47.6" y="128">5</text>
<text x="70.4" y="128">1</text>
<text x="172" y="128">5</text>
<text x="194.9" y="128">1</text>
<text x="56.9" y="135.9" transform="rotate(-90 56.9 135.9)">17</text>
<text x="62" y="135.3" transform="rotate(-90 62 135.3)">3</text>
<text x="181.4" y="135.9" transform="rotate(-90 181.4 135.9)">17</text>
<text x="186.4" y="135.3" transform="rotate(-90 186.4 135.3)">3</text>
</g>
</svg>
